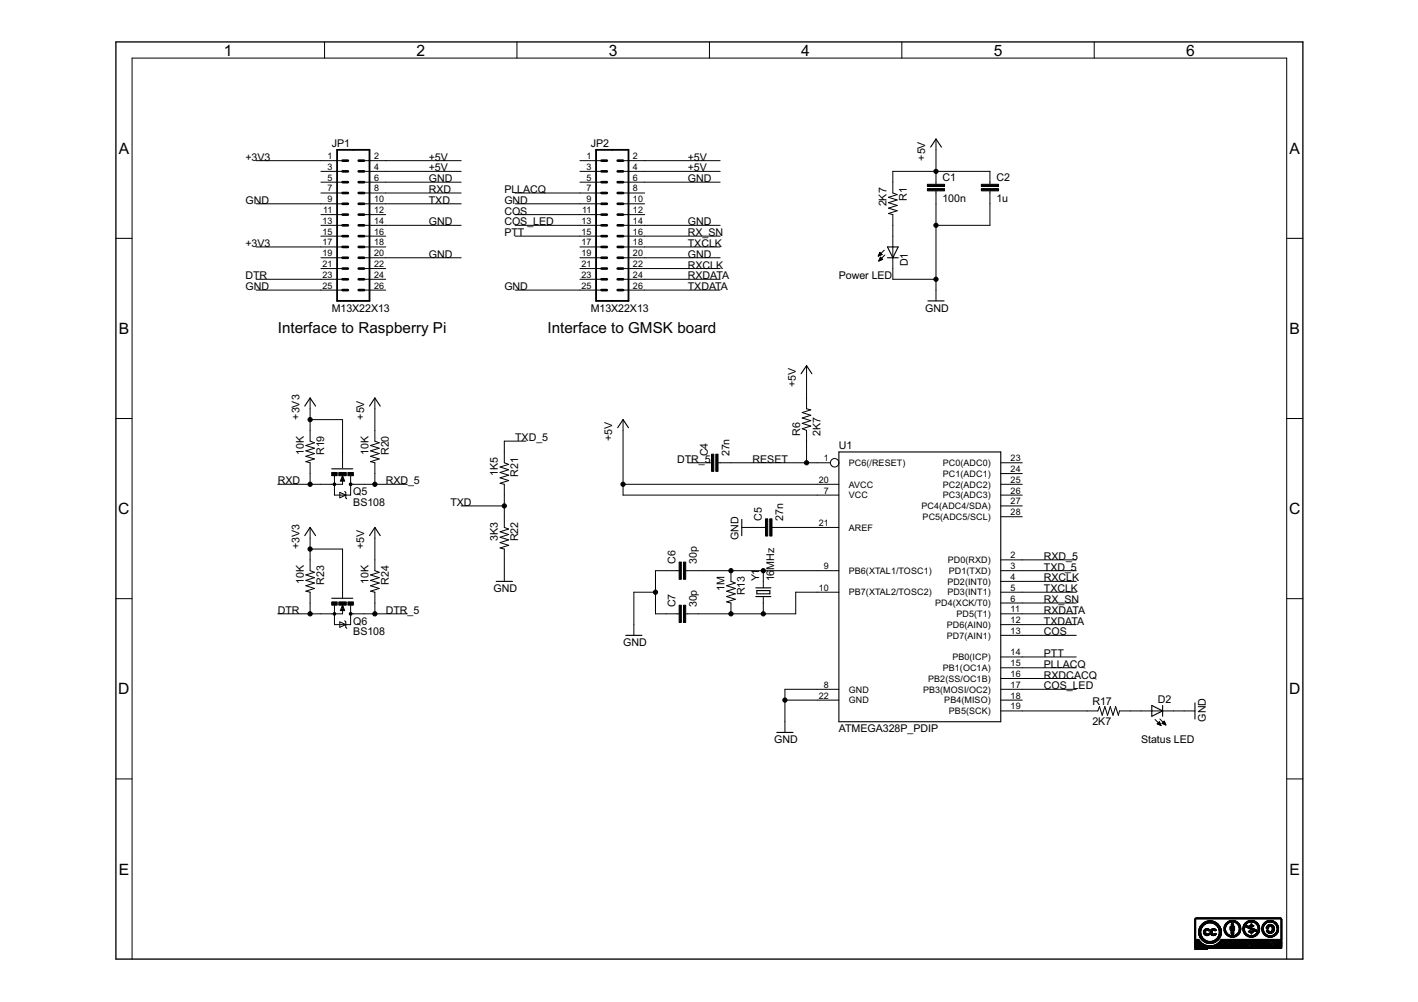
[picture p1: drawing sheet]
<svg xmlns="http://www.w3.org/2000/svg" width="297mm" height="210mm" viewBox="0 0 297 210" stroke-linecap="round" stroke-linejoin="round" font-family="sans-serif">
<path d="M24.3 8.8h248.6v192.1h-248.6zM71.8 100.4v.3h-.3l.3-.8 .2 .8M71.8 127.6v.2h-.3l.3-.8 .2 .8" fill="none" stroke="#000" stroke-width=".28"/>
<g fill="none" stroke="#000" stroke-width=".21">
<path d="M68 8.8v3.4M108.3 8.8v3.4M148.6 8.8v3.4M188.9 8.8v3.4M229.2 8.8v3.4M53.7 33.7h18.1M67.2 38.2h4.6M67.2 35.9h4.6M76.3 38.2h20.3M76.3 35.9h20.3M76.3 33.7h20.3M121.5 38.2h4.5"/>
<path d="M121.5 35.9h4.5M121.5 33.7h4.5M130.5 38.2h20.4M130.5 35.9h20.4M130.5 33.7h20.4M196.1 29.1v9.5M196.1 40v23M207.4 38.6v-2.7h-20.4v4.5l.9 .4-1.8 .5 1.8 .6-1.8 .6 1.8 .5-1.8 .6 1.8 .6-1.8 .5 .9 .3v13.5h9.1M207.4 40v7.2h-11.3M24.3 49.9h3.4M53.7 58.5h18.1M53.7 51.7h18.1"/>
<path d="M53.7 42.7h18.1M67.2 56.3h4.6M67.2 54h4.6M67.2 49.5h4.6M67.2 47.2h4.6M67.2 45h4.6M67.2 40.4h4.6M76.3 58.5h4.5M76.3 56.3h4.5M76.3 54h20.3M76.3 51.7h4.5M76.3 49.5h4.5"/>
<path d="M76.3 47.2h20.3M76.3 45h4.5M76.3 42.7h20.3M76.3 40.4h20.3M107.9 49.5h18.1M107.9 47.2h18.1M107.9 45h18.1M107.9 42.7h18.1M107.9 40.4h18.1M121.5 58.5h4.5M121.5 56.3h4.5M121.5 54h4.5"/>
<path d="M121.5 51.7h4.5M130.5 58.5h20.4M130.5 56.3h20.4M130.5 54h20.4M130.5 51.7h20.4M130.5 49.5h20.4M130.5 47.2h20.4M130.5 45h4.5M130.5 42.7h4.5M130.5 40.4h4.5M184 53.6h.1M184 53.5h.3"/>
<path d="M184.1 53.4h.4M184.1 54.7h.1M184.1 53.3h.7M184.1 54.5h.3M184.2 53.2h.5M184.2 54.5h.4M184.2 53.1h.4M184.2 54.4h.6M184.3 53h.1M184.3 54.3h.5M184.3 52.9h.1M184.3 54.1h.4"/>
<path d="M184.4 54h.2M184.4 53.9h.1M184.4 53.9l.5 .4-.8 .4zM184.8 53.3l-.5-.4-.3 .8M184.8 53.3l-.8 .4M185.2 52.4l-1.2 1.3M185.3 53.4l-1.2 1.3M269.5 49.9h3.4M53.7 60.8h18.1M76.3 60.8h4.5M107.9 60.8h18.1M130.5 60.8h20.4"/>
<path d="M169 76.6v9l.8 .3-1.8 .5 1.8 .6-1.8 .6 1.8 .5-1.8 .6 1.8 .6-1.8 .5 1 .3v6.8M24.3 87.7h3.4M65 87.9h6.8v10.2M65 83.4v9l.9 .4-1.8 .5 1.8 .6-1.8 .5 1.8 .6-1.8 .6 1.8 .5-1.8 .6 .9 .2v4.6M70.1 99.7v4h3.3v-4M71.8 99.7l.4 1.1h-.9zM78.5 83.4v9l.9 .4-1.8 .5 1.8 .6-1.8 .5 1.8 .6-1.8 .6 1.8 .5-1.8 .6 .9 .2v4.6M110.2 92.4h-4.6v4.5l1 .4-1.8 .5 1.8 .6-1.8 .6 1.8 .5-1.8 .6 1.8 .6-1.8 .5 .8 .3v9l1 .3-1.8 .6 1.8 .6-1.8 .5 1.8 .6-1.8 .6 1.8 .5-1.8 .6 .8 .2v6.8M130.5 87.9v15.8h45.2M144.1 96.9h5M150.4 96.9h23.6M209.6 96.9h4.5"/>
<path d="M209.6 99.2h4.5M269.5 87.7h3.4M65 115h6.8v10.2M65 110.5v9l.9 .4-1.8 .5 1.8 .6-1.8 .6 1.8 .5-1.8 .6 1.8 .6-1.8 .5 .9 .3v4.5M71.2 103.1l1.2 .6-1.2 .6zM71.8 100.7v.8h-13.6M72.2 102.9l.2 .2v1.2l.2 .2M73.4 101.5h11.9M78.5 110.5v9l.9 .4-1.8 .5 1.8 .6-1.8 .6 1.8 .5-1.8 .6 1.8 .6-1.8 .5 .9 .3v4.5M96.6 106h9M130.5 101.5h45.2M142.3 119.5h-5v9.1h5"/>
<path d="M143.6 119.5h32.1M153.1 119.5v2.3l.9 .3-1.8 .6 1.8 .6-1.8 .5 1.8 .6-1.8 .6 1.8 .5-1.8 .6 .9 .2v2.3M155.4 110.5h5M159.9 119.5v3.6M161.7 110.5h14M209.6 119.5h15.8M209.6 103.7h4.5M209.6 101.5h4.5M209.6 117.3h15.8M209.6 108.2h4.5M209.6 106h4.5M24.3 125.4h3.4"/>
<path d="M70.1 126.8v4.1h3.3v-4.1M71.2 130.3l1.2 .6-1.2 .5zM71.8 127.8v.8h-13.6M71.8 126.8l.4 1.1h-.9zM72.2 130l.2 .3v1.1l.2 .2M73.4 128.6h11.9M137.3 124.1h-4.5v9M159.9 125v3.6M175.7 124.1h-9v4.5h-23.1M209.6 128.6h15.8M209.6 124.1h15.8M209.6 139.9h15.8"/>
<path d="M209.6 137.6h15.8M209.6 133.1h15.8M209.6 130.9h15.8M209.6 126.3h15.8M209.6 121.8h15.8M269.5 125.4h3.4M164.4 146.7h11.3M175.7 144.4h-11.3v9M209.6 148.9h20.4l.3-.9 .6 1.8 .5-1.8 .6 1.8 .6-1.8 .6 1.8 .5-1.8 .6 1.8 .2-.9h15.8M209.6 144.4h15.8M209.6 146.7h4.5M209.6 142.1h15.8"/>
<path d="M242 150.7l1.2 1.3M242.4 151.6l.5-.4 .3 .8zM242.5 151.6h.5M242.5 151.7h.6M242.6 151.5h.4M242.7 151.4h.2M242.7 151.8h.4M242.8 151.3h.1M243 150.6l1.2 1.3M243 151.9h.2M243.4 151.5l.5-.4 .3 .8zM243.5 151.5h.6"/>
<path d="M243.5 151.6h.6M243.6 151.4h.4M243.7 151.3h.3M243.8 151.7h.3M243.8 151.2h.1M244 151.8h.2M24.3 163.2h3.4M269.5 163.2h3.4M250.3 198.8l.1 .1zM250.4 198.8h.1M250.5 198.8l-.1 .1M250.6 198.8v.1"/>
<path d="M250.6 198.8h-.1M250.7 198.8v.1M250.7 198.8h.1M250.8 198.8l-.3 .1M250.9 198.9h.1M250.9 198.8h.1M250.9 198.8v.1M251 198.8h.1M251 198.8v.1M251 198.8l-.3 .1M251.1 198.8h.2M251.1 198.8h.1"/>
<path d="M251.1 198.8v.1M251.2 198.8v.1h.5l-.2-.1M251.2 198.8v.1M251.3 198.8h.1M251.3 198.9h.1M251.3 198.8v.1M251.4 198.8v.1M251.4 198.8h.1M251.5 198.8h.1M251.5 198.8v.1M251.6 198.8h-.1M251.8 198.8l-.1 .1"/>
<path d="M252 198.8l-.2 .1M252 198.8h.1M252 198.8v.1M252.1 198.8v.1M252.2 198.8l-.2 .1M252.2 198.8h.1M252.3 198.8v.1M252.3 198.9h.1M252.4 198.8h-.1M252.4 198.8l-.1 .1M252.4 198.8l.4 .1M252.5 198.8l.2 .1"/>
<path d="M252.7 198.9h-.2M252.8 198.8h.1M252.8 198.8v.1M252.8 198.8l-.1 .1M252.9 198.8l-.1 .1M253 198.9h.1M253 198.8v.1M27.7 200.9v-188.7h241.8v188.7"/>
<circle cx="174.8" cy="96.9" r=".89"/>
</g>
<g fill="none" stroke="#000" stroke-width=".23">
<path d="M194.9 30.8l1.2-1.7 1.1 1.7M185.9 51.7h2.3l-1.2 2.3zM185.9 54h2.3M167.8 78.3l1.2-1.7 1.1 1.7M194.4 63h3.4M63.8 85.1l1.2-1.7 1.1 1.7M69.5 98.2h4.4M77.4 85.1l1.1-1.7 1.2 1.7M129.4 89.6l1.1-1.7 1.2 1.7M175.7 94.7h33.9v56.5h-33.9zM63.8 112.2l1.2-1.7 1.1 1.7M77.4 112.2l1.1-1.7 1.2 1.7"/>
<path d="M155.4 108.8v3.4M69.5 125.3h4.4M103.9 121.8h3.5M131.1 133.1h3.4M158.3 123.1h3.2M158.3 125h3.2M158.5 123.7h2.8v.7h-2.8zM162.7 153.4h3.4M241.3 147.8l2.2 1.1-2.2 1.2zM243.5 147.8v2.3M250.3 147.2v3.4"/>
</g>
<g fill="#000" stroke="#000" stroke-width=".21">
<path d="M194.3 39.5h3.6v.5h-3.6zM194.3 38.6h3.6v.5h-3.6zM205.6 39.5h3.6v.5h-3.6zM205.6 38.6h3.6v.5h-3.6zM69.5 99h1.1v.7h-1.1zM71 99h1.5v.7h-1.5zM72.9 99h1.1v.7h-1.1zM149.1 95.1h.4v3.6h-.4zM149.9 95.1h.5v3.6h-.5zM142.3 117.8h.4v3.5h-.4zM143.2 117.8h.4v3.5h-.4zM160.4 108.7h.4v3.6h-.4z"/>
<path d="M161.2 108.7h.5v3.6h-.5zM69.5 126.1h1.1v.7h-1.1zM71 126.1h1.5v.7h-1.5zM72.9 126.1h1.1v.7h-1.1zM142.3 126.8h.4v3.6h-.4zM143.2 126.8h.4v3.6h-.4zM250.3 198.6l18.2 .1zM250.3 198.6h18.2zM250.3 198.5l18.2 .1zM250.3 198.5h18.2zM250.3 198.4l18.2 .1zM250.3 198.4h18.2z"/>
<path d="M250.3 198.3l18.2 .1zM250.3 198.3h12.2zM250.3 198.2l6.9 .1zM250.3 198.2h6.9zM250.3 198.1l6.9 .1zM250.3 198.1h2.7zM250.3 198l2.5 .1zM250.3 198h2.4zM250.3 198h2.2zM250.3 197.9l2.1 .1zM250.3 197.9h2zM250.3 197.8l1.9 .1z"/>
<path d="M250.3 197.8h1.8zM250.3 197.7l1.8 .1zM250.3 197.7h1.7zM250.3 197.6l1.6 .1zM250.3 197.6h1.5zM250.3 197.5l1.5 .1zM250.3 197.5h1.4zM250.3 197.4l1.4 .1zM250.3 197.4h1.3zM250.3 197.3l1.2 .1zM250.3 197.3h1.2zM250.3 197.2l1.2 .1z"/>
<path d="M250.3 197.2h1.1zM250.3 197.1l1.1 .1zM250.3 197.1h1.1zM250.3 197h.9zM250.3 196.9l.9 .1zM250.3 196.9h.9zM250.3 196.8l.8 .1zM250.3 196.8h.8zM250.3 196.7l.2 .1zM250.3 196.7h.2zM250.3 196.6l.2 .1zM250.3 196.6h.2z"/>
<path d="M250.3 196.5l.2 .1zM250.3 196.5h.2zM250.3 196.4l.2 .1zM250.3 196.4h.2zM250.3 196.3l.2 .1zM250.3 196.3h.2zM250.3 196.2l.2 .1zM250.3 196.2h.2zM250.3 196.1l.2 .1zM250.3 196l.2 .1zM250.3 196h.2zM250.3 195.9l.2 .1z"/>
<path d="M250.3 195.9h.2zM250.3 195.8l.2 .1zM250.3 195.8h.2zM250.3 195.7l.2 .1zM250.3 195.7h.2zM250.3 195.6l.2 .1zM250.3 195.6h.2zM250.3 195.5l.2 .1zM250.3 195.5h.2zM250.3 195.4l.2 .1zM250.3 195.4h.2zM250.3 195.3l.2 .1z"/>
<path d="M250.3 195.3h.2zM250.3 195.2l.2 .1zM250.3 195.2h.2zM250.3 195.1l.2 .1zM250.3 195.1h.2zM250.3 195l.2 .1zM250.3 195h.2zM250.3 194.9l.2 .1zM250.3 194.9h.2zM250.3 194.8l.2 .1zM250.3 194.8h.2zM250.3 194.7h.2z"/>
<path d="M250.3 194.6l.2 .1zM250.3 194.6h.2zM250.3 194.5l.2 .1zM250.3 194.5h.2zM250.3 194.4l.2 .1zM250.3 194.4h.2zM250.3 194.3l.2 .1zM250.3 194.3h.2zM250.3 194.2l.2 .1zM250.3 194.2h.2zM250.3 194.1l.2 .1zM250.3 194.1h.2z"/>
<path d="M250.3 194l.2 .1zM250.3 194h.2zM250.3 193.9l.2 .1zM250.3 193.9h.2zM250.3 193.8l.2 .1zM250.3 193.8h.2zM250.3 193.7h.2zM250.3 193.6l.2 .1zM250.3 193.6h.2zM250.3 193.5l.2 .1zM250.3 193.5h.2zM250.3 193.4l.2 .1z"/>
<path d="M250.3 193.4h.2zM250.3 193.3l.2 .1zM250.3 193.3h.2zM250.3 193.2l.2 .1zM250.3 193.2h.2zM250.3 193.1l.2 .1zM250.3 193.1h.2zM250.3 193l.2 .1zM250.3 193h.2zM250.3 192.9l.2 .1zM250.3 192.9h.2zM250.3 192.8l.2 .1z"/>
<path d="M250.3 192.8h.2zM250.3 192.7h.2zM250.3 192.6l.2 .1zM250.3 192.6h.2zM250.3 192.5l.2 .1zM250.3 192.5h.2zM250.3 197l1 .1zM250.3 197h1zM250.3 192.4l18.2 .1zM250.3 192.4h18.2zM250.4 192.3l18 .1zM250.5 192.3h17.8z"/>
<path d="M251.1 195.2l.4 .1zM251.1 195.7h.5zM251.1 195.6l.5 .1zM251.1 195.6h.5zM251.1 195.5l.5 .1zM251.1 195.5h.5zM251.1 195.4l.5 .1zM251.1 195.4h.4zM251.1 195.3l.4 .1zM251.1 195.3h.4zM251.1 195.2h.4zM251.1 195.1l.4 .1z"/>
<path d="M251.1 195.1h.5zM251.1 195l.5 .1zM251.1 195h.5zM251.1 194.9l.5 .1zM251.1 194.9h.5zM251.1 194.8l.5 .1zM251.1 194.8h.5zM251.1 195.9h.6zM251.1 195.8l.5 .1zM251.1 195.8h.5zM251.1 195.7l.5 .1zM251.1 194.7h.5z"/>
<path d="M251.1 194.6l.5 .1zM251.1 194.6h.6zM251.2 196h.5zM251.2 195.9l.5 .1zM251.2 194.6h.5zM251.2 194.5l.5 .1zM251.2 194.5h.5zM251.2 196.2h.6zM251.2 196.1l.6 .1zM251.2 196l.5 .1zM251.2 194.4l.5 .1zM251.2 194.4h.6z"/>
<path d="M251.2 194.3l.6 .1zM251.3 196.2l.5 .1zM251.3 196.2h.5zM251.3 194.3h.5zM251.3 194.2l.5 .1zM251.3 196.3l.6 .1zM251.3 196.3h.5zM251.3 194.2h.5zM251.3 194.2h.6zM251.4 196.4l.5 .1zM251.4 196.4h.5zM251.4 194.1l.5 .1z"/>
<path d="M251.4 194.1h.5zM251.4 196.5h.6zM251.4 194l.6 .1zM251.5 196.6h.6zM251.5 196.5l.5 .1zM251.5 194h.5zM251.5 193.9l.6 .1zM251.5 193.9h.6zM251.6 196.6l.6 .1zM251.6 193.8l.6 .1zM251.6 196.7l.6 .1zM251.6 196.7h.6z"/>
<path d="M251.6 193.8h.6zM251.7 196.8h.6zM251.7 193.8h.5zM251.7 193.7h.6zM251.7 196.8l.6 .1zM251.7 193.7h.7zM251.7 196.9h.7zM251.7 193.6l.7 .1zM251.8 196.9l.7 .1zM251.8 193.6h.7zM251.8 197h.8zM251.8 193.5l.8 .1z"/>
<path d="M251.9 197h.7zM251.9 193.5h.7zM251.9 197l.8 .1zM251.9 193.4l.8 .1zM252 197.1h.9zM252 193.4h.9zM252.1 197.1l.9 .1zM252.1 193.3l.9 .1zM252.1 197.2h1.3zM252.1 195.3l.5 .1zM252.1 195.3h.5zM252.1 195.2l.5 .1z"/>
<path d="M252.1 195.2h.5zM252.1 193.3h2.8zM252.1 195.6h.5zM252.1 195.5l.5 .1zM252.1 195.5h.5zM252.1 195.4l.5 .1zM252.1 195.4h.5zM252.1 195.1l.5 .1zM252.1 195.1h.5zM252.1 195l.5 .1zM252.1 195h.5zM252.2 197.2l2.6 .1z"/>
<path d="M252.2 193.3h2.6zM252.2 194.9l.4 .1zM252.2 195.6l.6 .1zM252.2 195.6h.5zM252.2 194.9h.5zM252.2 197.3h2.5zM252.2 195.7h1.2zM252.2 194.8l.6 .1zM252.2 194.8h1.2zM252.2 193.2l2.5 .1zM252.3 197.3l2.4 .1zM252.3 195.7l1.1 .1z"/>
<path d="M252.3 194.8h1.1zM252.3 193.2h2.4zM252.3 195.8h1zM252.3 194.7h1zM252.4 197.4h2.2zM252.4 195.8l.9 .1zM252.4 194.6l.9 .1zM252.4 193.1l2.2 .1zM252.4 195.9h.8zM252.5 197.4l2 .1zM252.5 194.6h.7zM252.5 193.1h2z"/>
<path d="M252.5 195.9l.6 .1zM252.6 197.5h1.8zM252.6 194.6h.5zM252.6 193l1.8 .1zM252.6 196h.4zM252.7 197.5h1.5zM252.7 193h1.5zM252.8 194.5l.1 .1zM252.8 197.5l1.3 .1zM252.9 192.9l1.2 .1zM252.9 194.8l.5 .1zM253 195.6l.4 .1z"/>
<path d="M253 194.9h.4zM253 195.6h.4zM253.1 197.6h.8zM253.1 194.9l.2 .1zM253.1 195.6h.2zM253.1 195h.1zM253.2 192.9h.6zM253.5 195.5h.5zM253.5 195.4l.4 .1zM253.5 195.4h.4zM253.5 195.3l.4 .1zM253.5 195.3h.4z"/>
<path d="M253.5 195.2l.4 .1zM253.5 195.2h.4zM253.5 195.1l.4 .1zM253.5 195.1h.4zM253.5 195l.5 .1zM253.5 197.2h1.4zM253.5 195.5l.5 .1zM253.5 195h.5zM253.6 195.6h.5zM253.6 195.6h.4zM253.6 194.9l.4 .1zM253.6 194.9h.5z"/>
<path d="M253.6 195.7h1.2zM253.6 195.6l.5 .1zM253.6 194.8l.6 .1zM253.6 195.7l1.1 .1zM253.6 194.8h1.2zM253.6 194.8h1.1zM253.7 195.8h1zM253.7 194.7h1zM253.7 195.8l.9 .1zM253.8 195.9h.8zM253.8 194.6l.8 .1zM253.8 194.6h.8z"/>
<path d="M253.9 193.3l1 .1zM253.9 195.9l.6 .1zM253.9 197.1l1 .1zM253.9 194.6h.6zM254 198.1h3.2zM254 196h.4zM254.1 197.1h.9zM254.1 193.4h.9zM254.1 194.5l.2 .1zM254.1 198l3.1 .1zM254.2 197l.8 .1zM254.2 193.4l.8 .1z"/>
<path d="M254.3 197h.8zM254.3 193.5h.8zM254.3 198h2.9zM254.3 195.6l.5 .1zM254.3 194.8l.5 .1zM254.4 197h.7zM254.4 193.5l.7 .1zM254.4 195.6h.4zM254.4 194.9h.4zM254.4 198h2.8zM254.5 196.9l.7 .1zM254.5 195.6h.2z"/>
<path d="M254.5 195h.1zM254.5 194.9l.2 .1zM254.5 193.6h.7zM254.5 195.5l.1 .1zM254.6 197.9l2.6 .1zM254.6 196.9h.6zM254.6 193.6l.6 .1zM254.6 196.8l.7 .1zM254.6 193.7h.7zM254.6 197.9h2.6zM254.6 196.8h.7zM254.7 196.7l.7 .1z"/>
<path d="M254.7 193.8h.6zM254.7 197.8l2.5 .1zM254.8 196.7h.6zM254.8 193.8h.6zM254.8 197.8h2.4zM254.8 196.6l.6 .1zM254.8 193.8l.6 .1zM254.9 196.6h.6zM254.9 193.9h.6zM254.9 197.7l2.3 .1zM254.9 193.9l.6 .1zM255 197.7h2.2z"/>
<path d="M255 196.5l.5 .1zM255 194l.5 .1zM255 194h.5zM255 197.6l2.2 .1zM255 196.5h.5zM255 196.4l.5 .1zM255 194.1h.5zM255 196.4h.6zM255 194.1l.6 .1zM255.1 196.3l.5 .1zM255.1 194.2h.5zM255.1 197.6h2.1z"/>
<path d="M255.1 196.3h.5zM255.1 196.2l.5 .1zM255.1 194.2l.5 .1zM255.1 197.5l2.1 .1zM255.2 196.2h.5zM255.2 194.3l.5 .1zM255.2 194.3h.5zM255.2 197.5h2zM255.2 196.1l.5 .1zM255.2 196l.5 .1zM255.2 194.4l.5 .1zM255.2 194.4h.5z"/>
<path d="M255.3 196h.4zM255.3 196h.5zM255.3 194.6h.5zM255.3 194.5l.5 .1zM255.3 194.5h.4zM255.3 197.4l1.9 .1zM255.3 195.9l.5 .1zM255.3 195.9h.5zM255.3 195.8l.5 .1zM255.3 195.8h.5zM255.3 194.7h.5zM255.3 194.6l.5 .1z"/>
<path d="M255.4 197.4h1.8zM255.4 195.7l.4 .1zM255.4 195.7h.4zM255.4 195.6l.4 .1zM255.4 194.9h.4zM255.4 194.8l.4 .1zM255.4 194.8h.4zM255.4 197.3l1.8 .1zM255.4 195.6h.4zM255.4 195.5l.4 .1zM255.4 195.5h.4zM255.4 195.4l.4 .1z"/>
<path d="M255.4 195.4h.5zM255.4 195.3l.5 .1zM255.4 195.3h.5zM255.4 195.2l.5 .1zM255.4 195.2h.5zM255.4 195.1l.5 .1zM255.4 195.1h.4zM255.4 195l.4 .1zM255.4 195h.4zM255.4 194.9l.4 .1zM255.4 197.3h1.8zM255.4 197.2l7.2 .1z"/>
<path d="M255.5 197.2h13zM255.5 197.1l13 .1zM255.6 197.1h12.9zM255.6 197l12.9 .1zM255.7 197h12.8zM255.7 196.9l12.8 .1zM255.7 196.9h12.8zM255.8 196.8l12.7 .1zM255.8 196.8h12.7zM256.4 194.9l.4 .1zM256.4 194.9h.4zM256.4 194.2l.4 .1z"/>
<path d="M256.4 194.2h.4zM256.4 194.8l.3 .1zM256.4 194.8h.3zM256.4 194.7h.3zM256.4 194.6l.3 .1zM256.4 194.6h.3zM256.4 194.5l.3 .1zM256.4 194.5h.3zM256.4 194.4l.3 .1zM256.4 194.4h.3zM256.4 194.3l.3 .1zM256.4 194.3h.3z"/>
<path d="M256.4 195.1h.4zM256.4 195l.4 .1zM256.4 194.1l.4 .1zM256.4 194.1h.4zM256.5 195h.3zM256.5 194.2h.3zM256.5 195.2h.4zM256.5 194h.4zM256.5 193.9l.4 .1zM256.5 193.9h.4zM256.5 195.1l.3 .1zM256.5 194l.3 .1z"/>
<path d="M256.5 195.3h.4zM256.5 195.2l.4 .1zM256.5 193.8l.4 .1zM256.6 195.3l.3 .1zM256.6 193.8h.3zM256.6 195.4h.4zM256.6 195.5h.4zM256.6 195.4l.4 .1zM256.6 193.7h.4zM256.7 195.5l.4 .1zM256.7 193.6l.4 .1zM256.7 193.6h.4z"/>
<path d="M256.7 195.6h.4zM256.7 193.5l.5 .1zM256.8 195.6l.4 .1zM256.8 195.6h.4zM256.8 193.5h.4zM256.8 195.7h.5zM256.8 193.4l.5 .1zM256.8 195.7l.5 .1zM256.8 193.4h.5zM256.9 193.3l.5 .1zM256.9 195.8h.6zM256.9 193.3h.6z"/>
<path d="M256.9 195.8l.6 .1zM257 195.9h.6zM257 195.9l.7 .1zM257 193.2l.6 .1zM257.1 193.2h.7zM257.1 196h.8zM257.1 193.1l1 .1zM257.2 196h2zM257.2 193.1h1.9zM257.2 196l1.9 .1zM257.3 193l1.8 .1zM257.3 196.1l1.7 .1z"/>
<path d="M257.4 193h1.6zM257.4 198l.4 .1zM257.4 198h.4zM257.4 197.9l.4 .1zM257.4 197.9h.4zM257.4 197.6h.4zM257.4 197.5l.4 .1zM257.4 197.5h.4zM257.4 197.8l.3 .1zM257.4 197.6l.3 .1zM257.4 197.5h.3zM257.4 196.2h1.5z"/>
<path d="M257.5 192.9l1.4 .1zM257.5 196.2h1.3zM257.5 192.9h1.3zM257.6 196.2l1.1 .1zM257.7 194.8h.9zM257.7 194.7h.9zM257.7 194.6l.9 .1zM257.7 194.6h.9zM257.7 194.5l.9 .1zM257.7 194.5h.9zM257.7 194.4l.9 .1zM257.7 194.4h.9z"/>
<path d="M257.7 194.3l.9 .1zM257.7 194.3h.9zM257.7 194.2l.9 .1zM257.7 194.2h.9zM257.7 194.1l.9 .1zM257.7 194.8l.9 .1zM257.7 194.1h.9zM257.7 192.8l.9 .1zM257.8 196.3h.7zM257.8 194l.8 .1zM257.8 198.2l.6 .1zM257.8 197.3h.3z"/>
<path d="M257.8 197.7h.5zM257.9 198.2h.5zM257.9 197.7l.5 .1zM257.9 197.3l.2 .1zM257.9 195.6l.5 .1zM257.9 195.6h.5zM257.9 195.5l.5 .1zM257.9 195.5h.5zM257.9 195.4l.5 .1zM257.9 195.4h.5zM257.9 195.3l.5 .1zM257.9 195.3h.5z"/>
<path d="M257.9 195.2l.5 .1zM257.9 195.2h.5zM257.9 195.1l.5 .1zM257.9 195.1h.5zM257.9 195l.5 .1zM257.9 195h.5zM257.9 194.9l.5 .1zM257.9 194.9h.5zM257.9 193.7h.5zM257.9 198.1l.5 .1zM257.9 197.8h.5zM257.9 197.6l.4 .1z"/>
<path d="M257.9 197.6h.3zM257.9 197.5l.3 .1zM257.9 197.5h.2zM257.9 197.4l.2 .1zM257.9 197.4h.2zM257.9 193.8h.5zM257.9 193.6l.5 .1zM257.9 193.6h.5zM257.9 193.5l.5 .1zM258 198.1h.4zM258 198l.4 .1zM258 197.9h.4z"/>
<path d="M258 197.8l.4 .1zM258 197.5h.2zM258 193.8l.4 .1zM258 192.8h.4zM258 193.5h.3zM258 198h.4zM258 197.9l.4 .1zM258.1 193.9h.2zM258.1 193.4l.1 .1zM258.2 193.1l1 .1zM258.3 197.3h.5zM258.3 197.3l.5 .1z"/>
<path d="M258.4 197.4l.3 .1zM258.4 197.4h.3zM258.4 197.5h.2zM258.4 197.5h.3zM258.4 196h.8zM258.5 197.5l.1 .1zM258.5 193.2h.7zM258.6 195.9l.6 .1zM258.7 198.2l2.4 .1zM258.7 198.2h2.4zM258.7 198.1l2.4 .1zM258.7 198.1h2.4z"/>
<path d="M258.7 198l2.4 .1zM258.7 198h2.4zM258.7 197.9l2.4 .1zM258.7 197.9h2.4zM258.7 197.8l2.4 .1zM258.7 193.2l.6 .1zM258.7 197.8h2.4zM258.7 197.7l2.4 .1zM258.7 197.7h2.4zM258.7 195.9h.6zM258.8 195.8l.6 .1zM258.8 193.3h.5z"/>
<path d="M258.8 197.6l2.3 .1zM258.8 197.6h2.3zM258.8 197.5l2.3 .1zM258.8 193.3h.6zM258.9 197.5h2.2zM258.9 195.8h.5zM258.9 197.4l2.2 .1zM258.9 197.4h2.2zM258.9 193.3l.5 .1zM259 197.3l2.1 .1zM259 195.7l.5 .1zM259 193.4h.5z"/>
<path d="M259 197.3h2.1zM259 195.7h.5zM259.1 195.6l.5 .1zM259.1 193.4l.4 .1zM259.1 195.6h.5zM259.1 193.5h.5zM259.1 193.5l.5 .1zM259.2 195.6h.4zM259.2 195.5l.5 .1zM259.2 193.6h.5zM259.2 195.5h.5zM259.2 193.6l.5 .1z"/>
<path d="M259.3 195.4l.4 .1zM259.3 193.7h.4zM259.3 195.4h.5zM259.3 193.8h.5zM259.4 195.3l.4 .1zM259.4 195.3h.4zM259.4 193.8l.4 .1zM259.4 193.8h.4zM259.4 195.2l.4 .1zM259.4 195.2h.4zM259.4 193.9h.4zM259.5 195.2h.3z"/>
<path d="M259.5 195.1l.3 .1zM259.5 194h.3zM259.5 193.9l.3 .1zM259.5 195l.4 .1zM259.5 195h.4zM259.5 194.2h.4zM259.5 194.1l.4 .1zM259.5 195.1h.3zM259.5 194.1h.3zM259.5 194l.3 .1zM259.5 194.8h.4zM259.5 194.7h.4z"/>
<path d="M259.5 194.4l.4 .1zM259.5 194.4h.4zM259.5 194.3l.4 .1zM259.6 194.9l.3 .1zM259.6 194.9h.3zM259.6 194.8l.3 .1zM259.6 194.3h.3zM259.6 194.2l.3 .1zM259.6 194.2h.3zM259.6 194.6l.3 .1zM259.6 194.6h.3zM259.6 194.5l.3 .1z"/>
<path d="M259.6 194.5h.3zM260.3 194.6l.4 .1zM260.3 194.6h.4zM260.3 194.5l.4 .1zM260.3 194.5h.4zM260.3 194.4l.4 .1zM260.4 195h.4zM260.4 194.9l.4 .1zM260.4 194.2h.4zM260.4 194.9h.3zM260.4 194.8l.3 .1zM260.4 194.8h.3z"/>
<path d="M260.4 194.7h.3zM260.4 194.4h.3zM260.4 194.3l.3 .1zM260.4 194.3h.3zM260.4 194.2l.3 .1zM260.4 195.1l.4 .1zM260.4 195.1h.4zM260.4 194.1h1.7zM260.4 194l1.1 .1zM260.4 195l.3 .1zM260.4 194.1l.3 .1zM260.4 194h1z"/>
<path d="M260.5 195.2l.4 .1zM260.5 195.2h.3zM260.5 193.9l.8 .1zM260.5 193.9h.7zM260.5 195.3l.4 .1zM260.5 195.3h.4zM260.5 193.8h.5zM260.5 193.8l.6 .1zM260.5 195.4l.5 .1zM260.5 195.4h.4zM260.5 193.8h.4zM260.5 193.7h.5z"/>
<path d="M260.6 195.5h.4zM260.6 193.7h.4zM260.6 193.6l.5 .1zM260.6 195.6h.5zM260.6 195.5l.5 .1zM260.6 193.6h.5zM260.7 195.6h.5zM260.7 193.5l.4 .1zM260.7 195.6l.5 .1zM260.7 193.5h.5zM260.7 193.4l.5 .1zM260.8 195.7h.4z"/>
<path d="M260.8 193.4h.5zM260.8 195.7l.5 .1zM260.8 194.1l1.2 .1zM260.8 193.3l.5 .1zM260.9 195.8h.5zM260.9 193.3h.5zM260.9 195.8l.6 .1zM260.9 194.2h1.1zM260.9 193.3h.6zM261 195.9h.6zM261 193.2l.6 .1zM261 195.9l.7 .1z"/>
<path d="M261 193.2h.7zM261 194.2h1zM261.1 196h.7zM261.1 196h2zM261.1 194.2l.9 .1zM261.1 193.1l.9 .1zM261.2 193.1h1.9zM261.2 196l1.9 .1zM261.2 194.3h.9zM261.2 193l1.8 .1zM261.3 198.2l.4 .1zM261.3 198.2h.4z"/>
<path d="M261.3 198.1l.4 .1zM261.3 198h.2zM261.3 197.9l.2 .1zM261.3 197.9h.2zM261.3 197.8l.2 .1zM261.3 197.8h.1zM261.3 196.1l1.7 .1zM261.3 198.1h.3zM261.3 198l.3 .1zM261.3 197.3h.4zM261.3 194.3l.9 .1zM261.3 193h1.6z"/>
<path d="M261.4 197.4h.3zM261.4 197.3l.3 .1zM261.4 196.2h1.5zM261.4 192.9l1.5 .1zM261.4 196.2h1.4zM261.4 197.5h.3zM261.4 197.4l.3 .1zM261.4 194.4h.9zM261.5 197.5h.2zM261.5 195.2h1.1zM261.5 197.6h.2zM261.5 197.5l.2 .1z"/>
<path d="M261.5 194.4l.9 .1zM261.5 192.9h1.2zM261.5 195.1l1.1 .1zM261.6 197.6l.1 .1zM261.6 197.7l.1 .1zM261.6 197.7h.1zM261.6 196.2l1.1 .1zM261.6 195.2h1zM261.6 195.1h1.1zM261.6 194l1 .1zM261.6 195.2l.9 .1zM261.6 194.5h.9z"/>
<path d="M261.6 193.9l1.1 .1zM261.7 195l.2 .1zM261.7 194h.9zM261.7 192.8l.9 .1zM261.7 195h.2zM261.7 193.9h.9zM261.7 195.3h.7zM261.7 196.3h.8zM261.7 194.5l.9 .1zM261.8 193.8l.8 .1zM261.8 194.6h.9zM261.9 195.3l.4 .1z"/>
<path d="M261.9 193.8h.6zM261.9 198.2h.4zM261.9 197.3l.4 .1zM261.9 198.2l.5 .1zM261.9 198.1l.3 .1zM261.9 198.1h.3zM261.9 198l.3 .1zM261.9 198h.2zM261.9 197.9l.2 .1zM261.9 197.9h.2zM261.9 197.8l.2 .1zM261.9 197.8h.2z"/>
<path d="M261.9 197.7l.2 .1zM261.9 197.7h.2zM261.9 197.6l.2 .1zM261.9 197.6h.2zM261.9 197.5l.2 .1zM261.9 197.5h.2zM261.9 197.5h.3zM261.9 197.4l.3 .1zM261.9 197.4h.3zM261.9 197.3h.5zM261.9 194.6h.9zM261.9 192.8h.4z"/>
<path d="M262 193.8h.2zM262.1 195.6h.1zM262.1 195.5l.1 .1zM262.1 195.5h.1zM262.1 195.4l.1 .1zM262.1 195.4h.1zM262.1 194.6l.8 .1zM262.1 193.7h.1zM262.1 193.6l.1 .1zM262.1 193.6h.1zM262.1 193.5l.1 .1zM262.1 194.7h.9z"/>
<path d="M262.2 193.1l.9 .1zM262.2 194.8h.9zM262.2 194.1h.3zM262.3 195l.4 .1zM262.3 197.9l.5 .1zM262.3 197.9h3.2zM262.3 197.8l3.1 .1zM262.3 197.7l2.8 .1zM262.3 197.7h2.8zM262.3 197.6l2.8 .1zM262.3 197.6h2.8zM262.3 195h1.5z"/>
<path d="M262.3 194.9l1.5 .1zM262.3 194.8h.9zM262.3 197.8h2.9zM262.3 194.8l1 .1zM262.4 198h.4zM262.4 197.5l.4 .1zM262.4 197.5h.4zM262.4 194.9h1zM262.4 194.1l.1 .1zM262.4 198l.3 .1zM262.4 196h.8zM262.5 197.5h.2z"/>
<path d="M262.5 193.2h.7zM262.6 195.9l.6 .1zM262.6 198.3h2.8zM262.6 197.2l2.8 .1zM262.6 193.2l.7 .1zM262.7 195.9h.6zM262.7 193.3h.6zM262.8 198.2l2.4 .1zM262.8 197.3h2.4zM262.8 195.8l.6 .1zM262.8 193.3h.6zM262.9 198.2h2.2z"/>
<path d="M262.9 197.3l2.2 .1zM262.9 195.8h.5zM262.9 195l.9 .1zM262.9 198.1l2.2 .1zM262.9 197.4h2.2zM262.9 195.7l.5 .1zM262.9 193.3l.5 .1zM263 198.1h2zM263 198l2 .1zM263 197.5h2.1zM263 197.4l2.1 .1zM263 195.1h.8z"/>
<path d="M263 193.4h.5zM263 198h2zM263 197.9l2.6 .1zM263 197.5l2 .1zM263 197.5h2zM263 195.7h.5zM263 193.4l.5 .1zM263 195.6l.5 .1zM263.1 195.1l.7 .1zM263.1 195.6h.4zM263.1 193.5h.4zM263.1 195.6h.5z"/>
<path d="M263.1 193.5l.4 .1zM263.1 195.2h.7zM263.2 195.5l.4 .1zM263.2 193.6l.4 .1zM263.2 193.6h.4zM263.2 195.5h.5zM263.2 193.7h.5zM263.3 195.4l.4 .1zM263.3 195.2h.5zM263.3 193.7h.4zM263.3 195.4h.4zM263.3 195.3l.4 .1z"/>
<path d="M263.3 193.8h.4zM263.4 195.3h.3zM263.4 195.2l.4 .1zM263.4 193.8l.3 .1zM263.4 193.8h.3zM263.4 193.9l.4 .1zM263.4 193.9h.4zM263.4 194.1h.4zM263.4 194l.4 .1zM263.5 194h.3zM263.5 194.2h.4zM263.5 194.1l.3 .1z"/>
<path d="M263.5 194.6h.4zM263.5 194.5l.4 .1zM263.5 194.9h.3zM263.5 194.8l.3 .1zM263.5 194.8h.3zM263.5 194.7h.3zM263.5 194.6l.3 .1zM263.5 194.5h.3zM263.5 194.4l.3 .1zM263.5 194.4h.3zM263.5 194.3l.3 .1zM263.5 194.3h.3z"/>
<path d="M263.5 194.2l.3 .1zM264.3 194.8l.4 .1zM264.3 194.8h.4zM264.3 194.3l.4 .1zM264.3 194.3h.4zM264.3 194.2l.4 .1zM264.3 194.7h.3zM264.3 194.6l.3 .1zM264.3 194.6h.3zM264.3 194.5l.3 .1zM264.3 194.5h.3zM264.3 194.4l.3 .1z"/>
<path d="M264.3 194.4h.3zM264.4 195l.3 .1zM264.4 195h.3zM264.4 194.1l.3 .1zM264.4 194.9l.3 .1zM264.4 194.9h.3zM264.4 194.2h.3zM264.4 195.2h.4zM264.4 195.1l.4 .1zM264.4 194h.4zM264.4 193.9l.4 .1zM264.4 195.1h.3z"/>
<path d="M264.4 194.1h.3zM264.4 194l.3 .1zM264.4 195.3h.5zM264.4 195.2l.4 .1zM264.4 193.9h.4zM264.4 193.8l.5 .1zM264.5 195.3l.4 .1zM264.5 193.8h.4zM264.5 195.4l.4 .1zM264.5 195.4h.4zM264.5 193.7h.4zM264.6 195.5l.4 .1z"/>
<path d="M264.6 195.5h.4zM264.6 193.6l.4 .1zM264.6 195.6h.4zM264.6 193.6h.4zM264.6 193.5l.5 .1zM264.7 195.6h.4zM264.7 193.5h.4zM264.7 195.7h.5zM264.7 195.6l.5 .1zM264.7 193.4l.5 .1zM264.8 195.7l.5 .1zM264.8 193.4h.4z"/>
<path d="M264.8 195.8h.5zM264.8 193.3l.5 .1zM264.9 195.8l.6 .1zM264.9 193.3h.5zM264.9 195.9h.6zM264.9 193.3h.6zM264.9 193.2l.7 .1zM265 195.9l.6 .1zM265 193.2h.7zM265 196h.8zM265 193.1l1 .1zM265.1 196h2z"/>
<path d="M265.1 193.1h2zM265.2 193l1.8 .1zM265.2 196l1.8 .1zM265.2 194.3l.6 .1zM265.2 198h.4zM265.2 196.1l1.7 .1zM265.2 194.4h.6zM265.3 198l.3 .1zM265.3 198h.3zM265.3 197.5l.3 .1zM265.3 197.5h.3zM265.3 194.4l.4 .1z"/>
<path d="M265.3 193h1.6zM265.3 197.6h.8zM265.3 196.2h1.5zM265.3 195l.5 .1zM265.3 195h.5zM265.3 194.9l.5 .1zM265.3 194.9h.5zM265.3 194.8l.4 .1zM265.3 194.5h.4zM265.3 194.3h.5zM265.3 194.2l.5 .1zM265.3 194.2h.5z"/>
<path d="M265.3 197.4l.2 .1zM265.3 195.1l.6 .1zM265.3 195.1h.5zM265.3 194.1l.5 .1zM265.3 194.1h.6zM265.3 192.9l1.5 .1zM265.4 198.1h.1zM265.4 194.5l.2 .1zM265.4 196.2h1.3zM265.4 195.2h1.3zM265.4 194l.5 .1zM265.4 195.2h1.4z"/>
<path d="M265.4 194.6h.2zM265.4 194h1.4zM265.4 195.2l1.3 .1zM265.5 197.6l.6 .1zM265.5 193.9l1.3 .1zM265.5 198.3h3zM265.5 197.2l3 .1zM265.5 195.3h1.2zM265.5 193.9h1.2zM265.5 192.9h1.2zM265.5 196.2l1.1 .1zM265.5 195.3l1.1 .1z"/>
<path d="M265.5 193.8l1.2 .1zM265.6 195.4h1zM265.6 193.8h1zM265.6 197.7h.5zM265.6 197.3h.7zM265.6 193.8h.9zM265.6 192.8l.9 .1zM265.7 195.4l.8 .1zM265.7 198.2l.2 .1zM265.7 197.7l.4 .1zM265.7 197.3l.6 .1zM265.7 193.7h.7z"/>
<path d="M265.7 196.3h.8zM265.7 197.4h.5zM265.7 195.5h.6zM265.8 198.2h.1zM265.8 197.8h.3zM265.8 197.5l.4 .1zM265.8 197.5h.4zM265.8 197.4l.4 .1zM265.8 198.1l.1 .1zM265.8 198.1h.1zM265.8 197.8l.2 .1zM265.8 193.7h.5z"/>
<path d="M265.9 198h.1zM265.9 197.9l.1 .1zM265.9 197.9h.1zM265.9 192.8h.4zM266.1 198.2l.5 .1zM266.1 198.2h.5zM266.1 193.1l1 .1zM266.1 198.1l.5 .1zM266.1 198.1h.5zM266.1 198l.5 .1zM266.3 197.9h.2zM266.3 197.8l.2 .1z"/>
<path d="M266.3 197.8h.2zM266.3 194l.5 .1zM266.3 197.7l.1 .1zM266.3 197.7h.1zM266.3 197.6l.1 .1zM266.3 195.1l.5 .1zM266.3 196h.8zM266.3 195.1h.5zM266.3 194.1h.5zM266.4 195l.5 .1zM266.4 194.1l.5 .1zM266.4 195h.5z"/>
<path d="M266.4 194.9l.5 .1zM266.4 194.2h.5zM266.4 193.2h.8zM266.5 194.9h.4zM266.5 194.8l.4 .1zM266.5 194.8h.4zM266.5 194.8h.5zM266.5 194.4h.4zM266.5 194.3l.4 .1zM266.5 194.3h.4zM266.5 194.2l.4 .1zM266.5 197.3h2z"/>
<path d="M266.5 194.7h.5zM266.5 194.6l.5 .1zM266.5 194.6h.5zM266.5 194.5l.5 .1zM266.5 194.5h.5zM266.5 194.4l.5 .1zM266.5 197.4l2 .1zM266.5 197.4h2zM266.5 197.3l2 .1zM266.5 195.9l.7 .1zM266.6 197.5h1.9zM266.6 197.6l1.9 .1z"/>
<path d="M266.6 197.6h1.9zM266.6 197.5l1.9 .1zM266.6 193.2l.6 .1zM266.7 197.8h1.8zM266.7 197.7l1.8 .1zM266.7 197.7h1.8zM266.7 195.9h.6zM266.7 197.9h1.8zM266.7 197.8l1.8 .1zM266.7 193.3h.6zM266.7 198h1.8zM266.7 197.9l1.8 .1z"/>
<path d="M266.7 195.8l.6 .1zM266.8 198.1l1.7 .1zM266.8 198.1h1.7zM266.8 198l1.7 .1zM266.8 195.8h.5zM266.8 193.3h.5zM266.8 198.2l1.7 .1zM266.8 198.2h1.7zM266.8 193.3l.6 .1zM266.9 195.7l.5 .1zM266.9 195.7h.5zM266.9 193.4h.5z"/>
<path d="M267 195.6l.5 .1zM267 193.4l.4 .1zM267 193.5h.5zM267.1 195.6h.4zM267.1 193.5l.4 .1zM267.1 193.6h.5zM267.1 195.5l.5 .1zM267.1 193.6l.5 .1zM267.2 195.5h.4zM267.2 195.4l.4 .1zM267.2 193.7h.4zM267.3 195.4h.4z"/>
<path d="M267.3 193.7h.3zM267.3 195.3l.4 .1zM267.3 193.8h.4zM267.3 195.3h.4zM267.3 195.2l.4 .1zM267.3 193.9h.4zM267.3 193.8l.4 .1zM267.4 195.2h.4zM267.4 194h.4zM267.4 193.9l.4 .1zM267.4 195.1h.4zM267.4 195l.4 .1z"/>
<path d="M267.4 194.1l.4 .1zM267.4 194.1h.4zM267.4 195.1l.3 .1zM267.4 194l.3 .1zM267.5 194.9h.3zM267.5 194.8l.3 .1zM267.5 194.3h.3zM267.5 194.2l.3 .1zM267.5 194.2h.3zM267.5 195h.3zM267.5 194.9l.3 .1zM267.5 194.8h.3z"/>
<path d="M267.5 194.7h.3zM267.5 194.6l.3 .1zM267.5 194.6h.3zM267.5 194.5l.3 .1zM267.5 194.5h.3zM267.5 194.4l.3 .1zM267.5 194.4h.3zM267.5 194.3l.3 .1zM268.3 192.5h.2zM268.4 196.7l.1 .1zM268.4 196.7h.1zM268.4 196.6l.1 .1z"/>
<path d="M268.4 196.6h.1zM268.4 196.5l.1 .1zM268.4 196.5h.1zM268.4 196.4l.1 .1zM268.4 196.4h.1zM268.4 196.3l.1 .1zM268.4 196.3h.1zM268.4 196.2l.1 .1zM268.4 196.2h.1zM268.4 196.1l.1 .1zM268.4 196l.1 .1zM268.4 196h.1z"/>
<path d="M268.4 195.9l.1 .1zM268.4 195.9h.1zM268.4 195.8l.1 .1zM268.4 195.8h.1zM268.4 195.7l.1 .1zM268.4 195.7h.1zM268.4 195.6l.1 .1zM268.4 195.6h.1zM268.4 195.5l.1 .1zM268.4 195.5h.1zM268.4 195.4l.1 .1zM268.4 195.4h.1z"/>
<path d="M268.4 195.3l.1 .1zM268.4 195.3h.1zM268.4 195.2l.1 .1zM268.4 195.2h.1zM268.4 195.1l.1 .1zM268.4 195.1h.1zM268.4 195l.1 .1zM268.4 195h.1zM268.4 194.9l.1 .1zM268.4 194.9h.1zM268.4 194.8l.1 .1zM268.4 194.8h.1z"/>
<path d="M268.4 194.7h.1zM268.4 194.6l.1 .1zM268.4 194.6h.1zM268.4 194.5l.1 .1zM268.4 194.5h.1zM268.4 194.4l.1 .1zM268.4 194.4h.1zM268.4 194.3l.1 .1zM268.4 194.3h.1zM268.4 194.2l.1 .1zM268.4 194.2h.1zM268.4 194.1l.1 .1z"/>
<path d="M268.4 194.1h.1zM268.4 194l.1 .1zM268.4 194h.1zM268.4 193.9l.1 .1zM268.4 193.9h.1zM268.4 193.8l.1 .1zM268.4 193.8h.1zM268.4 193.7h.1zM268.4 193.6l.1 .1zM268.4 193.6h.1zM268.4 193.5l.1 .1zM268.4 193.5h.1z"/>
<path d="M268.4 193.4l.1 .1zM268.4 193.4h.1zM268.4 193.3l.1 .1zM268.4 193.3h.1zM268.4 193.2l.1 .1zM268.4 193.2h.1zM268.4 193.1l.1 .1zM268.4 193.1h.1zM268.4 193l.1 .1zM268.4 193h.1zM268.4 192.9l.1 .1zM268.4 192.9h.1z"/>
<path d="M268.4 192.8l.1 .1zM268.4 192.8h.1zM268.4 192.7h.1zM268.4 192.6l.1 .1zM268.4 192.6h.1zM268.4 192.5l.1 .1z"/>
</g>
<path d="M70.6 31.4h6.8v31.6h-6.8zM124.9 31.4h6.8v31.6h-6.8z" fill="none" stroke="#000" stroke-width=".38"/>
<g fill="none" stroke="#000" stroke-width=".55">
<path d="M71.8 38.2h1.1M71.8 35.9h1.1M71.8 33.7h1.1M75.1 38.2h1.2M75.1 35.9h1.2M75.1 33.7h1.2M126 38.2h1.1M126 35.9h1.1M126 33.7h1.1M129.4 38.2h1.1M129.4 35.9h1.1M129.4 33.7h1.1"/>
<path d="M71.8 56.3h1.1M71.8 58.5h1.1M71.8 51.7h1.1M71.8 54h1.1M71.8 49.5h1.1M71.8 47.2h1.1M71.8 45h1.1M71.8 42.7h1.1M71.8 40.4h1.1M75.1 56.3h1.2M75.1 58.5h1.2M75.1 51.7h1.2"/>
<path d="M75.1 54h1.2M75.1 49.5h1.2M75.1 47.2h1.2M75.1 45h1.2M75.1 42.7h1.2M75.1 40.4h1.2M126 56.3h1.1M126 58.5h1.1M126 51.7h1.1M126 54h1.1M126 49.5h1.1M126 47.2h1.1"/>
<path d="M126 45h1.1M126 42.7h1.1M126 40.4h1.1M129.4 56.3h1.1M129.4 58.5h1.1M129.4 51.7h1.1M129.4 54h1.1M129.4 49.5h1.1M129.4 47.2h1.1M129.4 45h1.1M129.4 42.7h1.1M129.4 40.4h1.1"/>
<path d="M71.8 60.8h1.1M75.1 60.8h1.2M126 60.8h1.1M129.4 60.8h1.1"/>
</g>
<g fill="#000" stroke="#000" stroke-width=".21">
<circle cx="196.1" cy="35.9" r=".44"/>
<circle cx="196.1" cy="58.5" r=".44"/>
<circle cx="196.1" cy="47.2" r=".44"/>
<circle cx="65" cy="87.9" r=".44"/>
<circle cx="169" cy="96.9" r=".44"/>
<circle cx="65" cy="101.5" r=".44"/>
<circle cx="65" cy="115" r=".44"/>
<circle cx="70.1" cy="101.4" r=".29"/>
<circle cx="73.4" cy="101.5" r=".3"/>
<circle cx="78.5" cy="101.5" r=".44"/>
<circle cx="105.6" cy="106" r=".44"/>
<circle cx="130.5" cy="101.5" r=".44"/>
<circle cx="153.1" cy="119.5" r=".44"/>
<circle cx="159.9" cy="119.5" r=".44"/>
<circle cx="65" cy="128.6" r=".44"/>
<circle cx="70.1" cy="128.6" r=".29"/>
<circle cx="73.4" cy="128.6" r=".3"/>
<circle cx="78.5" cy="128.6" r=".44"/>
<circle cx="137.3" cy="124.1" r=".44"/>
<circle cx="153.1" cy="128.6" r=".44"/>
<circle cx="159.9" cy="128.6" r=".44"/>
<circle cx="164.4" cy="146.7" r=".44"/>
</g>
<g font-size="3.7">
<text x="46.9" y="11.6">1</text>
<text x="87.2" y="11.6">2</text>
<text x="127.5" y="11.6">3</text>
<text x="167.8" y="11.6">4</text>
<text x="208.2" y="11.6">5</text>
<text x="248.5" y="11.6">6</text>
<text x="24.9" y="32.2">A</text>
<text x="270.1" y="32.2">A</text>
<text x="24.9" y="70">B</text>
<text x="270.1" y="70">B</text>
<text x="24.8" y="107.7">C</text>
<text x="270" y="107.7">C</text>
<text x="24.8" y="145.5">D</text>
<text x="270" y="145.5">D</text>
<text x="24.9" y="183.2">E</text>
<text x="270.1" y="183.2">E</text>
</g>
<g font-size="3.6">
<text x="58.2" y="69.8">Interface to Raspberry Pi</text>
<text x="114.7" y="69.8">Interface to GMSK board</text>
</g>
<g font-size="2.5">
<text x="51.4" y="33.6">+3V3</text>
<text x="69.5" y="30.7">JP1</text>
<text x="89.8" y="35.9">+5V</text>
<text x="89.8" y="33.6">+5V</text>
<text x="123.7" y="30.7">JP2</text>
<text x="144.1" y="35.9">+5V</text>
<text x="144.1" y="33.6">+5V</text>
<text x="193.8" y="33.6" transform="rotate(-90 193.8 33.6)">+5V</text>
<text x="89.8" y="38.2">GND</text>
<text x="89.8" y="40.4">RXD</text>
<text x="105.7" y="40.4">PLLACQ</text>
<text x="144.1" y="38.2">GND</text>
<text x="197.4" y="37.8">C1</text>
<text x="208.7" y="37.8">C2</text>
<text x="51.4" y="42.7">GND</text>
<text x="89.8" y="47.2">GND</text>
<text x="89.8" y="42.7">TXD</text>
<text x="105.7" y="42.7">GND</text>
<text x="105.7" y="44.9">COS</text>
<text x="105.7" y="47.2">COS_LED</text>
<text x="144.1" y="47.2">GND</text>
<text x="185.7" y="43.2" transform="rotate(-90 185.7 43.2)">2K7</text>
<text x="189.9" y="42.1" transform="rotate(-90 189.9 42.1)">R1</text>
<text x="197.4" y="42.3">100n</text>
<text x="208.7" y="42.3">1u</text>
<text x="51.4" y="51.7">+3V3</text>
<text x="89.8" y="54">GND</text>
<text x="105.7" y="49.5">PTT</text>
<text x="144.1" y="54">GND</text>
<text x="144.1" y="51.7">TXCLK</text>
<text x="144.1" y="49.5">RX_SN</text>
<text x="51.4" y="58.5">DTR</text>
<text x="144.1" y="58.5">RXDATA</text>
<text x="144.1" y="56.3">RXCLK</text>
<text x="175.7" y="58.5">Power LED</text>
<text x="190.2" y="55.8" transform="rotate(-90 190.2 55.8)">D1</text>
<text x="51.4" y="60.8">GND</text>
<text x="69.5" y="65.3">M13X22X13</text>
<text x="105.7" y="60.8">GND</text>
<text x="123.7" y="65.3">M13X22X13</text>
<text x="144.1" y="60.8">TXDATA</text>
<text x="193.8" y="65.3">GND</text>
<text x="166.7" y="81.1" transform="rotate(-90 166.7 81.1)">+5V</text>
<text x="62.7" y="87.9" transform="rotate(-90 62.7 87.9)">+3V3</text>
<text x="76.3" y="87.9" transform="rotate(-90 76.3 87.9)">+5V</text>
<text x="63.6" y="95.2" transform="rotate(-90 63.6 95.2)">10K</text>
<text x="67.9" y="95.4" transform="rotate(-90 67.9 95.4)">R19</text>
<text x="77.2" y="95.2" transform="rotate(-90 77.2 95.2)">10K</text>
<text x="81.4" y="95.4" transform="rotate(-90 81.4 95.4)">R20</text>
<text x="107.9" y="92.4">TXD_5</text>
<text x="128.3" y="92.4" transform="rotate(-90 128.3 92.4)">+5V</text>
<text x="148.3" y="95.6" transform="rotate(-90 148.3 95.6)">C4</text>
<text x="152.8" y="95.6" transform="rotate(-90 152.8 95.6)">27n</text>
<text x="167.6" y="91.3" transform="rotate(-90 167.6 91.3)">R6</text>
<text x="171.9" y="91.3" transform="rotate(-90 171.9 91.3)">2K7</text>
<text x="175.7" y="94">U1</text>
<text x="58.2" y="101.5">RXD</text>
<text x="80.8" y="101.5">RXD_5</text>
<text x="104.3" y="99.7" transform="rotate(-90 104.3 99.7)">1K5</text>
<text x="108.6" y="99.9" transform="rotate(-90 108.6 99.9)">R21</text>
<text x="141.8" y="96.9">DTR_5</text>
<text x="157.6" y="96.9">RESET</text>
<text x="74" y="106">BS108</text>
<text x="74" y="103.7">Q5</text>
<text x="94.4" y="106">TXD</text>
<text x="104.3" y="113.3" transform="rotate(-90 104.3 113.3)">3K3</text>
<text x="108.6" y="113.4" transform="rotate(-90 108.6 113.4)">R22</text>
<text x="154.7" y="113.2" transform="rotate(-90 154.7 113.2)">GND</text>
<text x="159.6" y="109.1" transform="rotate(-90 159.6 109.1)">C5</text>
<text x="164.1" y="109.1" transform="rotate(-90 164.1 109.1)">27n</text>
<text x="62.7" y="115" transform="rotate(-90 62.7 115)">+3V3</text>
<text x="76.3" y="115" transform="rotate(-90 76.3 115)">+5V</text>
<text x="141.5" y="118.2" transform="rotate(-90 141.5 118.2)">C6</text>
<text x="146" y="118.2" transform="rotate(-90 146 118.2)">30p</text>
<text x="162.2" y="119.3" transform="rotate(-90 162.2 119.3)">MHz</text>
<text x="218.7" y="117.3">RXD_5</text>
<text x="218.7" y="119.5">TXD_5</text>
<text x="63.6" y="122.3" transform="rotate(-90 63.6 122.3)">10K</text>
<text x="67.9" y="122.5" transform="rotate(-90 67.9 122.5)">R23</text>
<text x="77.2" y="122.3" transform="rotate(-90 77.2 122.3)">10K</text>
<text x="81.4" y="122.5" transform="rotate(-90 81.4 122.5)">R24</text>
<text x="103.4" y="124.1">GND</text>
<text x="151.8" y="123.7" transform="rotate(-90 151.8 123.7)">1M</text>
<text x="156" y="124.7" transform="rotate(-90 156 124.7)">R13</text>
<text x="159" y="121.8" transform="rotate(-90 159 121.8)">Y1</text>
<text x="162.2" y="121.8" transform="rotate(-90 162.2 121.8)">16</text>
<text x="218.7" y="121.8">RXCLK</text>
<text x="218.7" y="124.1">TXCLK</text>
<text x="58.2" y="128.6">DTR</text>
<text x="74" y="130.8">Q6</text>
<text x="80.8" y="128.6">DTR_5</text>
<text x="141.5" y="127.2" transform="rotate(-90 141.5 127.2)">C7</text>
<text x="146" y="127.2" transform="rotate(-90 146 127.2)">30p</text>
<text x="218.7" y="130.8">TXDATA</text>
<text x="218.7" y="128.6">RXDATA</text>
<text x="218.7" y="126.3">RX_SN</text>
<text x="74" y="133.1">BS108</text>
<text x="130.5" y="135.4">GND</text>
<text x="218.7" y="133.1">COS</text>
<text x="218.7" y="137.6">PTT</text>
<text x="218.7" y="142.1">RXDCACQ</text>
<text x="218.7" y="139.9">PLLACQ</text>
<text x="218.7" y="144.4">COS_LED</text>
<text x="228.8" y="147.6">R17</text>
<text x="242.5" y="147.3">D2</text>
<text x="162.2" y="155.7">GND</text>
<text x="175.7" y="153.4">ATMEGA328P_PDIP</text>
<text x="228.8" y="151.9">2K7</text>
<text x="239" y="155.7">Status LED</text>
<text x="252.6" y="151.2" transform="rotate(-90 252.6 151.2)">GND</text>
</g>
<g font-size="2.1">
<text x="68.6" y="33.3">1</text>
<text x="68.6" y="35.6">3</text>
<text x="78.3" y="35.6">4</text>
<text x="78.3" y="33.3">2</text>
<text x="122.9" y="33.3">1</text>
<text x="122.9" y="35.6">3</text>
<text x="132.6" y="35.6">4</text>
<text x="132.6" y="33.3">2</text>
<text x="68.6" y="37.9">5</text>
<text x="68.6" y="40.1">7</text>
<text x="78.3" y="40.1">8</text>
<text x="78.3" y="37.9">6</text>
<text x="122.9" y="37.9">5</text>
<text x="122.9" y="40.1">7</text>
<text x="132.6" y="40.1">8</text>
<text x="132.6" y="37.9">6</text>
<text x="67.6" y="46.9">13</text>
<text x="67.7" y="44.6">11</text>
<text x="68.6" y="42.4">9</text>
<text x="78.3" y="46.9">14</text>
<text x="78.3" y="44.6">12</text>
<text x="78.3" y="42.4">10</text>
<text x="121.8" y="46.9">13</text>
<text x="121.9" y="44.6">11</text>
<text x="122.9" y="42.4">9</text>
<text x="132.6" y="46.9">14</text>
<text x="132.6" y="44.6">12</text>
<text x="132.6" y="42.4">10</text>
<text x="67.6" y="49.2">15</text>
<text x="67.6" y="51.4">17</text>
<text x="67.6" y="53.7">19</text>
<text x="78.3" y="53.7">20</text>
<text x="78.3" y="51.4">18</text>
<text x="78.3" y="49.2">16</text>
<text x="121.8" y="49.2">15</text>
<text x="121.8" y="51.4">17</text>
<text x="121.8" y="53.7">19</text>
<text x="132.6" y="53.7">20</text>
<text x="132.6" y="51.4">18</text>
<text x="132.6" y="49.2">16</text>
<text x="67.6" y="55.9">21</text>
<text x="67.6" y="58.2">23</text>
<text x="78.3" y="58.2">24</text>
<text x="78.3" y="55.9">22</text>
<text x="121.8" y="55.9">21</text>
<text x="121.8" y="58.2">23</text>
<text x="132.6" y="58.2">24</text>
<text x="132.6" y="55.9">22</text>
<text x="67.6" y="60.5">25</text>
<text x="78.3" y="60.5">26</text>
<text x="121.8" y="60.5">25</text>
<text x="132.6" y="60.5">26</text>
<text x="171.5" y="101.1">20</text>
<text x="172.6" y="96.6">1</text>
<text x="177.8" y="97.6">PC6(/RESET)</text>
<text x="197.5" y="99.9">PC1(ADC1)</text>
<text x="197.5" y="97.6">PC0(ADC0)</text>
<text x="211.7" y="101.1">25</text>
<text x="211.7" y="98.9">24</text>
<text x="211.7" y="96.6">23</text>
<text x="172.6" y="103.4">7</text>
<text x="177.8" y="104.4">VCC</text>
<text x="177.8" y="102.1">AVCC</text>
<text x="193.1" y="106.7">PC4(ADC4/SDA)</text>
<text x="197.5" y="104.4">PC3(ADC3)</text>
<text x="197.5" y="102.1">PC2(ADC2)</text>
<text x="211.7" y="107.9">28</text>
<text x="211.7" y="105.7">27</text>
<text x="211.7" y="103.4">26</text>
<text x="171.5" y="110.2">21</text>
<text x="177.8" y="111.2">AREF</text>
<text x="193.3" y="108.9">PC5(ADC5/SCL)</text>
<text x="172.6" y="119.2">9</text>
<text x="198.6" y="118">PD0(RXD)</text>
<text x="211.7" y="119.2">3</text>
<text x="211.7" y="117">2</text>
<text x="171.5" y="123.7">10</text>
<text x="177.8" y="124.7">PB7(XTAL2/TOSC2)</text>
<text x="177.8" y="120.2">PB6(XTAL1/TOSC1)</text>
<text x="198.5" y="124.7">PD3(INT1)</text>
<text x="198.5" y="122.5">PD2(INT0)</text>
<text x="198.8" y="120.2">PD1(TXD)</text>
<text x="211.7" y="123.7">5</text>
<text x="211.7" y="121.5">4</text>
<text x="195.9" y="127">PD4(XCK/T0)</text>
<text x="198.3" y="131.5">PD6(AIN0)</text>
<text x="200.4" y="129.3">PD5(T1)</text>
<text x="211.7" y="130.5">12</text>
<text x="211.7" y="128.3">11</text>
<text x="211.7" y="126">6</text>
<text x="198.3" y="133.8">PD7(AIN1)</text>
<text x="211.7" y="137.3">14</text>
<text x="211.7" y="132.8">13</text>
<text x="194.4" y="142.8">PB2(SS/OC1B)</text>
<text x="197.5" y="140.6">PB1(OC1A)</text>
<text x="199.5" y="138.3">PB0(ICP)</text>
<text x="211.7" y="141.8">16</text>
<text x="211.7" y="139.6">15</text>
<text x="171.5" y="146.3">22</text>
<text x="172.6" y="144.1">8</text>
<text x="177.8" y="145.1">GND</text>
<text x="177.8" y="147.3">GND</text>
<text x="193.4" y="145.1">PB3(MOSI/OC2)</text>
<text x="197.8" y="147.3">PB4(MISO)</text>
<text x="198.8" y="149.6">PB5(SCK)</text>
<text x="211.7" y="148.6">19</text>
<text x="211.7" y="146.3">18</text>
<text x="211.7" y="144.1">17</text>
</g>
</svg>
